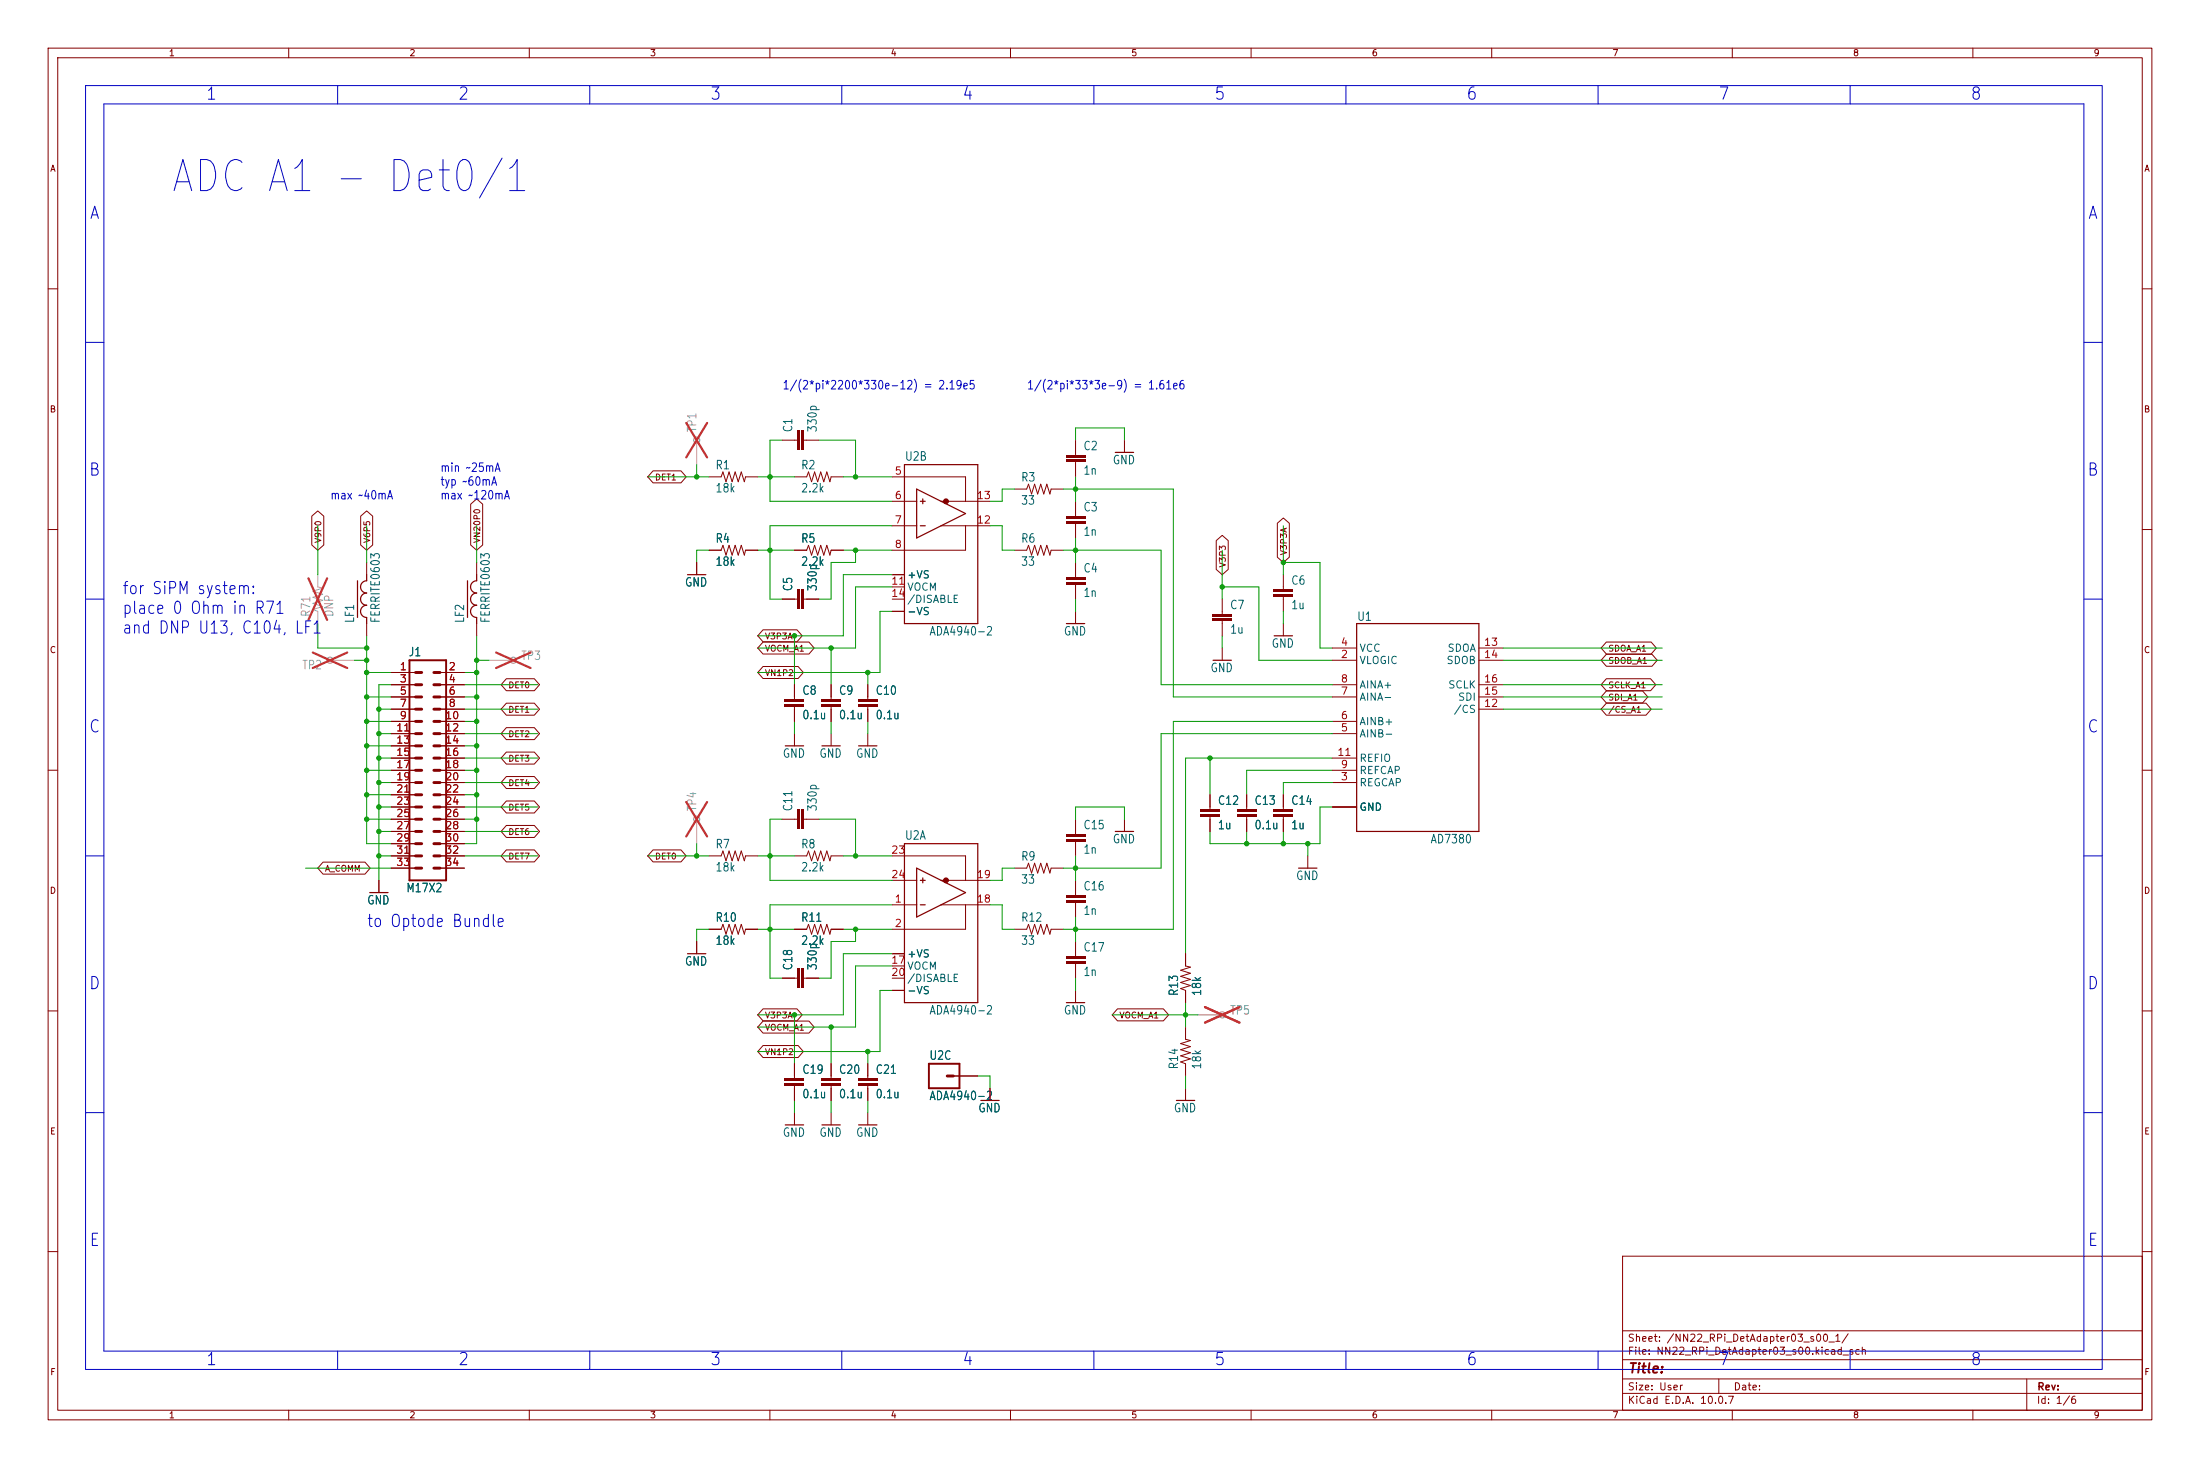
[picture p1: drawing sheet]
<svg xmlns="http://www.w3.org/2000/svg" width="457mm" height="305mm" viewBox="0 0 457 305" stroke-linecap="round" stroke-linejoin="round" font-family="sans-serif">
<g fill="none" stroke="#840000" stroke-width=".21">
<path d="M10 10h437.2v285h-437.2zM12 12h433.2v281h-433.2zM60 10v2M110 10v2M160 10v2M210 10v2M260 10v2M310 10v2M360 10v2M410 10v2M10 60h2M445.2 60h2"/>
<path d="M10 110h2M445.2 110h2M10 160h2M147.3 177.8h2.6l.3-1 .7 2 .6-2 .6 2 .7-2 .6 2 .7-2 .6 2 .2-1h2.6M445.2 160h2M10 210h2M445.2 210h2M10 260h2M337.2 261h108v32h-108zM337.2 276.5h108M445.2 260h2M60 293v2"/>
<path d="M110 293v2M160 293v2M210 293v2M260 293v2M310 293v2M337.2 289.5h108M337.2 286.5h108M337.2 282.5h108M357.2 286.5v3M360 293v2M410 293v2M421.2 286.5v6.5"/>
</g>
<g fill="#840000">
<path d="M264.7 122.4h4v.5h-4z"/>
<path d="M264.7 123.4h4v.6h-4z"/>
</g>
<g fill="none" stroke="#840000" stroke-width=".21">
<path d="M266.7 119.4v3M266.7 124v3M276.9 137.2h5M276.9 134.6h5M307.3 137.2h5.1M307.3 134.6h5.1M276.9 152.4h5M276.9 149.9h5M276.9 144.8h5M276.9 142.2h5M276.9 157.5h5M307.3 144.8h5.1"/>
<path d="M307.3 142.2h5.1M307.3 147.3h5.1M185.4 177.8h15.3v5.1M276.9 167.6h5M276.9 162.6h5M276.9 160h5M185.4 182.9h5.1M185.4 188h5.1M185.4 198.1h2.6M195.6 182.9h10.1M195.6 188h10.1M200.7 188v5h-15.3"/>
<path d="M185.4 200.7h2.6M185.4 203.2h2.6M185.4 205.7h2.6"/>
</g>
<path d="M281.9 129.5h25.4v43.2h-25.4zM188 175.3h15.2v33h-15.2zM190.5 180.3l10.2 5.1-10.2 5.1zM191.3 182.9h1M191.3 188h1M191.8 182.4v1" fill="none" stroke="#840000" stroke-width=".25"/>
<circle cx="196.6" cy="182.9" r=".51" fill="#840000" stroke="#840000" stroke-width=".21"/>
<g fill="#840000">
<path d="M221.5 185.9h4.1v.5h-4.1z"/>
<path d="M221.5 186.9h4.1v.6h-4.1z"/>
</g>
<path d="M223.5 182.9v3M223.5 187.5v3M246.4 198.1v2.6l1 .2-2 .6 2 .7-2 .6 2 .7-2 .6 2 .6-2 .7 1 .3v2.6" fill="none" stroke="#840000" stroke-width=".21"/>
<g fill="#840000">
<path d="M221.5 198.6h4.1v.5h-4.1z"/>
<path d="M221.5 199.6h4.1v.6h-4.1z"/>
</g>
<path d="M165.1 177.8h2.5l.4-1 .7 2 .6-2 .6 2 .7-2 .6 2 .6-2 .7 2 .2-1h2.6M144.8 195.6v2.5M147.3 193h2.6l.3-1 .7 2.1 .6-2.1 .6 2.1 .7-2.1 .6 2.1 .7-2.1 .6 2.1 .2-1.1h2.6M165.1 193h2.5l.4-1 .7 2.1 .6-2.1 .6 2.1 .7-2.1 .6 2.1 .6-2.1 .7 2.1 .2-1.1h2.6M223.5 195.6v3M223.5 200.2v3M246.4 213.4v2.5l1 .3-2 .6 2 .6-2 .7 2 .6-2 .6 2 .7-2 .6 1 .4v2.5" fill="none" stroke="#840000" stroke-width=".21"/>
<path d="M142.9 198.1h3.8" fill="none" stroke="#840000" stroke-width=".25"/>
<g fill="#840000">
<path d="M178.3 145.3h4.1v.5h-4.1z"/>
<path d="M178.3 146.3h4.1v.5h-4.1z"/>
</g>
<path d="M180.3 142.2v3.1M180.3 146.8v3.1M180.3 152.4v2.5" fill="none" stroke="#840000" stroke-width=".21"/>
<path d="M178.4 154.9h3.8" fill="none" stroke="#840000" stroke-width=".25"/>
<g fill="#840000">
<path d="M170.7 145.3h4.1v.5h-4.1z"/>
<path d="M170.7 146.3h4.1v.5h-4.1z"/>
</g>
<path d="M172.7 142.2v3.1M172.7 146.8v3.1" fill="none" stroke="#840000" stroke-width=".21"/>
<g fill="#840000">
<path d="M165.6 168.1h.5v4.1h-.5z"/>
<path d="M166.6 168.1h.5v4.1h-.5z"/>
</g>
<path d="M210.8 101.6h2.6l.3-1 .7 2 .6-2 .6 2 .7-2 .6 2 .7-2 .6 2 .2-1h2.6M165.1 152.4v2.5M172.7 152.4v2.5M162.6 170.2h3M167.1 170.2h3.1" fill="none" stroke="#840000" stroke-width=".21"/>
<path d="M163.2 154.9h3.8M170.8 154.9h3.8" fill="none" stroke="#840000" stroke-width=".25"/>
<circle cx="144.8" cy="170.2" r=".63" fill="none" stroke="#a1a1a1" stroke-width=".25"/>
<path d="M144.8 170.2v5.1" fill="none" stroke="#a1a1a1" stroke-width=".21"/>
<path d="M142.6 166.6l4.4 7.2M147 166.6l-4.4 7.2" fill="none" stroke="#e12e31" stroke-width=".46"/>
<g fill="#840000">
<path d="M221.5 94.5h4.1v.5h-4.1z"/>
<path d="M221.5 95.5h4.1v.5h-4.1z"/>
</g>
<path d="M223.5 91.4v3.1M223.5 96v3.1" fill="none" stroke="#840000" stroke-width=".21"/>
<g fill="#840000">
<path d="M178.3 224h4.1v.5h-4.1z"/>
<path d="M178.3 225h4.1v.6h-4.1z"/>
</g>
<g fill="none" stroke="#840000" stroke-width=".21">
<path d="M76.2 116.8v2.6M76.2 129.5v2.6M81.3 139.7h5.1M91.4 139.7h5.1M81.3 142.2h5.1M81.3 144.8h5.1M81.3 147.3h5.1M81.3 149.9h5.1M81.3 152.4h5.1M81.3 154.9h5.1M81.3 157.5h5.1M91.4 142.2h5.1"/>
<path d="M91.4 144.8h5.1M91.4 147.3h5.1M91.4 149.9h5.1M91.4 152.4h5.1M91.4 154.9h5.1M91.4 157.5h5.1M81.3 160h5.1M81.3 162.6h5.1M81.3 165.1h5.1M81.3 167.6h5.1M81.3 170.2h5.1M81.3 172.7h5.1"/>
<path d="M81.3 175.3h5.1M81.3 177.8h5.1M91.4 160h5.1M91.4 162.6h5.1M91.4 165.1h5.1M91.4 167.6h5.1M91.4 170.2h5.1M91.4 172.7h5.1M91.4 175.3h5.1M91.4 177.8h5.1M78.7 182.9v2.5M81.3 180.3h5.1"/>
<path d="M91.4 180.3h5.1M180.3 221v3M180.3 225.6v3"/>
</g>
<g fill="none" stroke="#a1a1a1" stroke-width=".25">
<circle cx="144.8" cy="91.4" r=".63"/>
<circle cx="68.6" cy="137.2" r=".63"/>
<circle cx="106.7" cy="137.2" r=".63"/>
<circle cx="254" cy="210.8" r=".63"/>
</g>
<path d="M144.8 91.4v5.1M66 119.4v2.5l1.1 .3-2.1 .6 2.1 .6-2.1 .7 2.1 .6-2.1 .6 2.1 .7-2.1 .6 1 .4v2.5M68.6 137.2h5.1M101.6 137.2h5.1M248.9 210.8h5.1" fill="none" stroke="#a1a1a1" stroke-width=".21"/>
<path d="M142.6 87.9l4.4 7.1M147 87.9l-4.4 7.1M64.1 120.1l3.9 8.7M65 135.6l7.2 3.2M68 120.1l-3.9 8.7M72.2 135.6l-7.2 3.2M103.1 135.6l7.2 3.2M110.3 135.6l-7.2 3.2M250.4 209.2l7.2 3.2M257.6 209.2l-7.2 3.2" fill="none" stroke="#e12e31" stroke-width=".46"/>
<path d="M85.1 137.2h7.6v45.7h-7.6z" fill="none" stroke="#840000" stroke-width=".41"/>
<g fill="none" stroke="#840000" stroke-width=".61">
<path d="M86.4 139.7h1.2M90.2 139.7h1.2M86.4 142.2h1.2M86.4 144.8h1.2M86.4 147.3h1.2M86.4 149.9h1.2M86.4 152.4h1.2M86.4 154.9h1.2M86.4 157.5h1.2M90.2 142.2h1.2M90.2 144.8h1.2M90.2 147.3h1.2"/>
<path d="M90.2 149.9h1.2M90.2 152.4h1.2M90.2 154.9h1.2M90.2 157.5h1.2M86.4 160h1.2M86.4 162.6h1.2M86.4 165.1h1.2M86.4 167.6h1.2M86.4 170.2h1.2M86.4 172.7h1.2M86.4 175.3h1.2M86.4 177.8h1.2"/>
<path d="M90.2 160h1.2M90.2 162.6h1.2M90.2 165.1h1.2M90.2 167.6h1.2M90.2 170.2h1.2M90.2 172.7h1.2M90.2 175.3h1.2M90.2 177.8h1.2M86.4 180.3h1.2M90.2 180.3h1.2"/>
</g>
<path d="M76.2 119.4v1.3a1.27 1.27 0 0 0-1.3 1.2 1.27 1.27 0 0 0 1.3 1.3 1.27 1.27 0 0 0-1.3 1.3 1.27 1.27 0 0 0 1.3 1.2 1.27 1.27 0 0 0-1.3 1.3 1.27 1.27 0 0 0 1.3 1.3v1.2M74.3 120.7v7.6M76.8 185.4h3.8" fill="none" stroke="#840000" stroke-width=".25"/>
<g fill="#840000">
<path d="M170.7 224h4.1v.5h-4.1z"/>
<path d="M170.7 225h4.1v.6h-4.1z"/>
</g>
<path d="M172.7 221v3M172.7 225.6v3" fill="none" stroke="#840000" stroke-width=".21"/>
<g fill="#840000">
<path d="M163.1 145.3h4v.5h-4z"/>
<path d="M163.1 146.3h4v.5h-4z"/>
</g>
<path d="M165.1 142.2v3.1M165.1 146.8v3.1M210.8 193h2.6l.3-1 .7 2.1 .6-2.1 .6 2.1 .7-2.1 .6 2.1 .7-2.1 .6 2.1 .2-1.1h2.6M198.1 223.5h5.1M205.7 226.1v2.5" fill="none" stroke="#840000" stroke-width=".21"/>
<path d="M193 221h6.4v5.1h-6.4z" fill="none" stroke="#840000" stroke-width=".41"/>
<path d="M196.8 223.5h1.3" fill="none" stroke="#840000" stroke-width=".61"/>
<path d="M203.8 228.6h3.8" fill="none" stroke="#840000" stroke-width=".25"/>
<g fill="#840000">
<path d="M165.6 89.4h.5v4.1h-.5z"/>
<path d="M166.6 89.4h.5v4.1h-.5z"/>
</g>
<path d="M162.6 91.4h3M167.1 91.4h3.1M223.5 205.7v2.6" fill="none" stroke="#840000" stroke-width=".21"/>
<path d="M221.6 208.3h3.8" fill="none" stroke="#840000" stroke-width=".25"/>
<g fill="#840000">
<path d="M163.1 224h4v.5h-4z"/>
<path d="M163.1 225h4v.6h-4z"/>
</g>
<path d="M165.1 221v3M165.1 225.6v3" fill="none" stroke="#840000" stroke-width=".21"/>
<g fill="#840000">
<path d="M165.6 201.2h.5v4h-.5z"/>
<path d="M166.6 201.2h.5v4h-.5z"/>
</g>
<path d="M99.1 116.8v2.6M144.8 116.8v2.6M99.1 129.5v2.6M223.5 127v2.5M162.6 203.2h3M167.1 203.2h3.1M246.4 226.1v2.5" fill="none" stroke="#840000" stroke-width=".21"/>
<path d="M99.1 119.4v1.3a1.27 1.27 0 0 0-1.3 1.2 1.27 1.27 0 0 0 1.3 1.3 1.27 1.27 0 0 0-1.3 1.3 1.27 1.27 0 0 0 1.3 1.2 1.27 1.27 0 0 0-1.3 1.3 1.27 1.27 0 0 0 1.3 1.3v1.2M142.9 119.4h3.8M97.2 120.7v7.6M221.6 129.5h3.8M244.5 228.6h3.8" fill="none" stroke="#840000" stroke-width=".25"/>
<g fill="#840000">
<path d="M221.5 119.9h4.1v.5h-4.1z"/>
<path d="M221.5 120.9h4.1v.5h-4.1z"/>
</g>
<path d="M165.1 99.1h2.5l.4-1.1 .7 2.1 .6-2.1 .6 2.1 .7-2.1 .6 2.1 .6-2.1 .7 2.1 .2-1h2.6M223.5 116.8v3.1M223.5 121.4v3.1" fill="none" stroke="#840000" stroke-width=".21"/>
<g fill="#840000">
<path d="M165.6 122.4h.5v4.1h-.5z"/>
<path d="M166.6 122.4h.5v4.1h-.5z"/>
</g>
<path d="M162.6 124.5h3M167.1 124.5h3.1" fill="none" stroke="#840000" stroke-width=".21"/>
<g fill="#840000">
<path d="M221.5 107.2h4.1v.5h-4.1z"/>
<path d="M221.5 108.2h4.1v.5h-4.1z"/>
</g>
<path d="M147.3 114.3h2.6l.3-1 .7 2 .6-2 .6 2 .7-2 .6 2 .7-2 .6 2 .2-1h2.6M223.5 104.1v3.1M223.5 108.7v3.1M210.8 180.3h2.6l.3-1 .7 2.1 .6-2.1 .6 2.1 .7-2.1 .6 2.1 .7-2.1 .6 2.1 .2-1.1h2.6" fill="none" stroke="#840000" stroke-width=".21"/>
<g fill="#840000">
<path d="M257 168.1h4.1v.6h-4.1z"/>
<path d="M257 169.2h4.1v.5h-4.1z"/>
</g>
<path d="M259.1 165.1v3M259.1 169.7v3" fill="none" stroke="#840000" stroke-width=".21"/>
<g fill="#840000">
<path d="M264.7 168.1h4v.6h-4z"/>
<path d="M264.7 169.2h4v.5h-4z"/>
</g>
<path d="M210.8 114.3h2.6l.3-1 .7 2 .6-2 .6 2 .7-2 .6 2 .7-2 .6 2 .2-1h2.6M266.7 129.5v2.6M266.7 165.1v3M266.7 169.7v3M271.8 177.8v2.5" fill="none" stroke="#840000" stroke-width=".21"/>
<path d="M264.8 132.1h3.8M269.9 180.3h3.8" fill="none" stroke="#840000" stroke-width=".25"/>
<g fill="#840000">
<path d="M221.5 173.2h4.1v.5h-4.1z"/>
<path d="M221.5 174.2h4.1v.6h-4.1z"/>
</g>
<path d="M233.7 91.4v2.6M254 134.6v2.6M223.5 170.2v3M223.5 174.8v3M233.7 170.2v2.5M180.3 231.1v2.6" fill="none" stroke="#840000" stroke-width=".21"/>
<path d="M231.8 94h3.8M252.1 137.2h3.8M231.8 172.7h3.8M178.4 233.7h3.8" fill="none" stroke="#840000" stroke-width=".25"/>
<g fill="#840000">
<path d="M252 127.5h4v.5h-4z"/>
<path d="M252 128.5h4v.5h-4z"/>
</g>
<path d="M254 124.5v3M254 129v3.1" fill="none" stroke="#840000" stroke-width=".21"/>
<g fill="#840000">
<path d="M249.4 168.1h4.1v.6h-4.1z"/>
<path d="M249.4 169.2h4.1v.5h-4.1z"/>
</g>
<g fill="none" stroke="#840000" stroke-width=".21">
<path d="M135.7 97.8h5.8l1.1 1.3-1.1 1.2h-5.8l-1.1-1.2zM147.3 99.1h2.6l.3-1.1 .7 2.1 .6-2.1 .6 2.1 .7-2.1 .6 2.1 .7-2.1 .6 2.1 .2-1h2.6M185.4 99.1h15.3v5M64.8 107.2l1.2-1.1 1.3 1.1v6l-1.3 1.1-1.2-1.1zM75 107.2l1.2-1.1 1.2 1.1v6l-1.2 1.1-1.2-1.1zM97.8 104.7l1.3-1.1 1.2 1.1v8.5l-1.2 1.1-1.3-1.1zM144.8 116.8v2.6M147.3 114.3h2.6M154.9 114.3h2.6M165.1 114.3h2.5l.4-1 .7 2 .6-2 .6 2 .7-2 .6 2 .6-2 .7 2 .2-1h2.6M185.4 104.1h5.1M185.4 109.2h5.1"/>
<path d="M185.4 119.4h2.6M195.6 104.1h10.1M195.6 109.2h10.1M200.7 109.2v5.1h-15.3M252.8 112.3l1.2-1.1 1.2 1.1v6l-1.2 1.1-1.2-1.1zM265.5 108.7l1.2-1.1 1.2 1.1v7.1l-1.2 1-1.2-1zM81.3 139.7h5.1M91.4 139.7h5.1M158.6 133.4h9.5l1.1 1.2-1.1 1.3h-9.5l-1.1-1.3zM158.6 130.8h7l1.1 1.3-1.1 1.2h-7l-1.1-1.2zM158.6 138.5h7.3l1.1 1.2-1.1 1.2h-7.3l-1.1-1.2zM162.6 124.5h2.5"/>
<path d="M167.6 124.5h2.6M185.4 121.9h2.6M185.4 124.5h2.6M185.4 127h2.6M333.8 135.9h9.5l1.1 1.3-1.1 1.2h-9.5l-1.1-1.2zM333.8 133.4h9.3l1.1 1.2-1.1 1.3h-9.3l-1.1-1.3zM81.3 142.2h5.1M81.3 144.8h5.1M81.3 147.3h5.1M81.3 149.9h5.1M81.3 152.4h5.1M81.3 154.9h5.1"/>
<path d="M81.3 157.5h5.1M91.4 142.2h5.1M91.4 144.8h5.1M91.4 147.3h5.1M91.4 149.9h5.1M91.4 152.4h5.1M91.4 154.9h5.1M91.4 157.5h5.1M105.2 156.2h5.8l1.1 1.3-1.1 1.2h-5.8l-1.1-1.2zM105.2 151.2h5.8l1.1 1.2-1.1 1.2h-5.8l-1.1-1.2zM105.2 141h5.8l1.1 1.2-1.1 1.3h-5.8l-1.1-1.3zM105.2 146.1h5.8l1.1 1.2-1.1 1.3h-5.8l-1.1-1.3z"/>
<path d="M165.1 142.2v2.6M165.1 147.3v2.6M172.7 142.2v2.6M172.7 147.3v2.6M180.3 142.2v2.6M180.3 147.3v2.6M333.8 143.5h7.6l1 1.3-1 1.2h-7.6l-1.1-1.2zM333.8 146.1h8.3l1.1 1.2-1.1 1.3h-8.3l-1.1-1.3zM333.8 141h9.2l1.1 1.2-1.1 1.3h-9.2l-1.1-1.3zM67.1 179.1h8.7l1.1 1.2-1.1 1.3h-8.7l-1.1-1.3zM81.3 160h5.1M81.3 162.6h5.1"/>
<path d="M81.3 165.1h5.1M81.3 167.6h5.1M81.3 170.2h5.1M81.3 172.7h5.1M81.3 175.3h5.1M81.3 177.8h5.1M91.4 160h5.1M91.4 162.6h5.1M91.4 165.1h5.1M91.4 167.6h5.1M91.4 170.2h5.1M91.4 172.7h5.1"/>
<path d="M91.4 175.3h5.1M91.4 177.8h5.1M105.2 161.3h5.8l1.1 1.3-1.1 1.2h-5.8l-1.1-1.2zM105.2 176.6h5.8l1.1 1.2-1.1 1.2h-5.8l-1.1-1.2zM105.2 166.4h5.8l1.1 1.2-1.1 1.3h-5.8l-1.1-1.3zM105.2 171.5h5.8l1.1 1.2-1.1 1.3h-5.8l-1.1-1.3zM135.7 176.6h5.8l1.1 1.2-1.1 1.2h-5.8l-1.1-1.2zM251.5 165.1v3M251.5 169.7v3M259.1 165.1v2.5M259.1 170.2v2.5M266.7 165.1v2.5"/>
<path d="M266.7 170.2v2.5M78.7 182.9v2.5M81.3 180.3h5.1M91.4 180.3h5.1M144.8 195.6v2.5M147.3 193h2.6M154.9 193h2.6M165.1 193h2.5M172.7 193h2.6M246.4 198.1v2.6M158.6 209.6h7l1.1 1.2-1.1 1.3h-7l-1.1-1.3zM158.6 217.2h7.3l1.1 1.2-1.1 1.3h-7.3l-1.1-1.3z"/>
<path d="M158.6 212.1h9.5l1.1 1.3-1.1 1.2h-9.5l-1.1-1.2zM162.6 203.2h2.5M167.6 203.2h2.6M232.2 209.6h9.6l1.1 1.2-1.1 1.3h-9.6l-1.1-1.3zM246.4 205.7v2.6M165.1 221v2.5M165.1 226.1v2.5M165.1 231.1v2.6M172.7 221v2.5M172.7 226.1v2.5M172.7 231.1v2.6M180.3 221v2.5"/>
<path d="M180.3 226.1v2.5M198.1 223.5h5.1M205.7 226.1v2.5"/>
</g>
<path d="M188 96.5h15.2v33h-15.2zM190.5 101.6l10.2 5.1-10.2 5.1zM191.3 104.1h1M191.3 109.2h1M191.8 103.6v1M163.2 233.7h3.8M170.8 233.7h3.8" fill="none" stroke="#840000" stroke-width=".25"/>
<circle cx="196.6" cy="104.1" r=".51" fill="#840000" stroke="#840000" stroke-width=".21"/>
<g fill="none" stroke="#0000c2" stroke-width=".21">
<path d="M17.8 17.8h419.1v266.7h-419.1zM70.2 17.8v3.8M122.6 17.8v3.8M174.9 17.8v3.8M227.3 17.8v3.8M279.7 17.8v3.8M332.1 17.8v3.8M384.5 17.8v3.8M21.6 21.6h411.5v259.1h-411.5zM17.8 71.1h3.8M433.1 71.1h3.8M17.8 124.5h3.8"/>
<path d="M433.1 124.5h3.8M17.8 177.8h3.8M433.1 177.8h3.8M17.8 231.1h3.8M433.1 231.1h3.8M70.2 280.7v3.8M122.6 280.7v3.8M174.9 280.7v3.8M227.3 280.7v3.8M279.7 280.7v3.8M332.1 280.7v3.8M384.5 280.7v3.8"/>
</g>
<g fill="none" stroke="#009600" stroke-width=".21">
<path d="M134.6 99.1h12.7M144.8 96.5v2.6M157.5 99.1h7.6M162.6 91.4h-2.6v12.7h25.4M170.2 91.4h7.6v7.7M175.3 99.1h10.1M223.5 91.4v-2.5h10.2v2.5M223.5 99.1v5M66 109.2v10.2M76.2 109.2v7.6M99.1 109.2v7.6M147.3 114.3h-2.5v2.5"/>
<path d="M157.5 114.3h7.6M175.3 114.3h10.1M177.8 114.3v2.5h-5.1v7.7h-2.5M185.4 119.4h-10.1v12.7h-17.8M185.4 109.2h-25.4v15.3h2.6M205.7 109.2h2.6v5.1h2.5M210.8 101.6h-2.5v2.5h-2.6M221 114.3h20.3v27.9h35.6M221 101.6h22.8v43.2h33.1M223.5 111.8v5M254 114.3v10.2M266.7 116.8h7.6v17.8h2.6"/>
<path d="M266.7 109.2v10.2M66 129.5v5.1h10.2M73.7 137.2h2.5M76.2 132.1v43.2h5.1M76.2 139.7h5.1M96.5 139.7h2.6M99.1 132.1v43.2h-2.6M99.1 137.2h2.5M165.1 132.1v10.1M172.7 134.6v7.6M180.3 139.7v2.5M185.4 121.9h-7.6v12.7h-20.3"/>
<path d="M185.4 127h-2.5v12.7h-25.4M223.5 124.5v2.5M254 132.1v2.5M254 121.9h7.6v15.3h15.3M266.7 127v2.5M312.4 137.2h33M312.4 134.6h33M76.2 149.9h5.1M76.2 144.8h5.1M76.2 154.9h5.1M78.7 157.5h2.6M78.7 147.3h2.6"/>
<path d="M78.7 152.4h2.6M81.3 142.2h-2.6v40.7M96.5 157.5h15.3M96.5 149.9h2.6M96.5 147.3h15.3M96.5 152.4h15.3M96.5 144.8h2.6M96.5 142.2h15.3M96.5 154.9h2.6M165.1 149.9v2.5M172.7 149.9v2.5M180.3 149.9v2.5"/>
<path d="M251.5 157.5v7.6M276.9 149.9h-33.1v43.1h-22.8M276.9 157.5h-30.5v40.6M276.9 152.4h-35.6v27.9h-20.3M312.4 147.3h33M312.4 144.8h33M312.4 142.2h33M76.2 170.2h5.1M76.2 165.1h5.1M76.2 160h5.1M78.7 177.8h2.6M78.7 172.7h2.6"/>
<path d="M78.7 162.6h2.6M78.7 167.6h2.6M96.5 170.2h2.6M96.5 177.8h15.3M96.5 165.1h2.6M96.5 172.7h15.3M96.5 162.6h15.3M96.5 167.6h15.3M96.5 160h2.6M134.6 177.8h12.7M144.8 175.3v2.5M157.5 177.8h7.6"/>
<path d="M162.6 170.2h-2.6v12.7h25.4M170.2 170.2h7.6v7.6M175.3 177.8h10.1M223.5 170.2v-2.6h10.2v2.6M223.5 177.8v5.1M259.1 172.7v2.6M266.7 172.7v2.6M271.8 175.3v2.5M276.9 167.6h-2.6v7.7h-22.8v-2.6M276.9 162.6h-10.2v2.5M276.9 160h-17.8v5.1M63.5 180.3h17.8"/>
<path d="M147.3 193h-2.5v2.6M157.5 193h7.6M175.3 193h10.1M177.8 193v2.6h-5.1v7.6h-2.5M185.4 188h-25.4v15.2h2.6M185.4 198.1h-10.1v12.7h-17.8M205.7 188h2.6v5h2.5M210.8 180.3h-2.5v2.6h-2.6M223.5 190.5v5.1M165.1 210.8v10.2M172.7 213.4v7.6M180.3 218.4v2.6"/>
<path d="M185.4 200.7h-7.6v12.7h-20.3M185.4 205.7h-2.5v12.7h-25.4M223.5 203.2v2.5M231.1 210.8h17.8M246.4 208.3v5.1M165.1 228.6v2.5M172.7 228.6v2.5M180.3 228.6v2.5M203.2 223.5h2.5v2.6M246.4 223.5v2.6"/>
</g>
<path d="M248.9 210.8h5.1" fill="none" stroke="#a1a1a1" stroke-width=".21"/>
<path d="M250.4 209.2l7.2 3.2M257.6 209.2l-7.2 3.2" fill="none" stroke="#e12e31" stroke-width=".46"/>
<g fill="#009600" stroke="#009600" stroke-width=".21">
<circle cx="223.5" cy="180.3" r=".46"/>
<circle cx="246.4" cy="210.8" r=".46"/>
<circle cx="223.5" cy="101.6" r=".46"/>
<circle cx="266.7" cy="116.8" r=".46"/>
<circle cx="254" cy="121.9" r=".46"/>
<circle cx="259.1" cy="175.3" r=".46"/>
<circle cx="251.5" cy="157.5" r=".46"/>
<circle cx="271.8" cy="175.3" r=".46"/>
<circle cx="266.7" cy="175.3" r=".46"/>
<circle cx="180.3" cy="218.4" r=".46"/>
<circle cx="99.1" cy="165.1" r=".46"/>
<circle cx="99.1" cy="170.2" r=".46"/>
<circle cx="99.1" cy="139.7" r=".46"/>
<circle cx="99.1" cy="137.2" r=".46"/>
<circle cx="76.2" cy="134.6" r=".46"/>
<circle cx="78.7" cy="152.4" r=".46"/>
<circle cx="76.2" cy="154.9" r=".46"/>
<circle cx="76.2" cy="144.8" r=".46"/>
<circle cx="78.7" cy="147.3" r=".46"/>
<circle cx="76.2" cy="149.9" r=".46"/>
<circle cx="76.2" cy="139.7" r=".46"/>
<circle cx="76.2" cy="137.2" r=".46"/>
<circle cx="78.7" cy="177.8" r=".46"/>
<circle cx="76.2" cy="160" r=".46"/>
<circle cx="78.7" cy="162.6" r=".46"/>
<circle cx="177.8" cy="114.3" r=".46"/>
<circle cx="160" cy="99.1" r=".46"/>
<circle cx="160" cy="114.3" r=".46"/>
<circle cx="177.8" cy="99.1" r=".46"/>
<circle cx="172.7" cy="134.6" r=".46"/>
<circle cx="99.1" cy="144.8" r=".46"/>
<circle cx="99.1" cy="160" r=".46"/>
<circle cx="99.1" cy="154.9" r=".46"/>
<circle cx="78.7" cy="157.5" r=".46"/>
<circle cx="78.7" cy="167.6" r=".46"/>
<circle cx="78.7" cy="172.7" r=".46"/>
<circle cx="76.2" cy="165.1" r=".46"/>
<circle cx="76.2" cy="170.2" r=".46"/>
<circle cx="160" cy="177.8" r=".46"/>
<circle cx="160" cy="193" r=".46"/>
<circle cx="165.1" cy="210.8" r=".46"/>
<circle cx="144.8" cy="177.8" r=".46"/>
<circle cx="177.8" cy="193" r=".46"/>
<circle cx="172.7" cy="213.4" r=".46"/>
<circle cx="165.1" cy="132.1" r=".46"/>
<circle cx="144.8" cy="99.1" r=".46"/>
<circle cx="99.1" cy="149.9" r=".46"/>
<circle cx="177.8" cy="177.8" r=".46"/>
<circle cx="223.5" cy="193" r=".46"/>
<circle cx="223.5" cy="114.3" r=".46"/>
<circle cx="180.3" cy="139.7" r=".46"/>
</g>
<text font-size="6.5" fill="#0000c2" x="35.1" y="41.5">ADC A1 - Det0/1</text>
<g font-size="2.5" fill="#0000c2">
<text x="42.7" y="21.4">1</text>
<text x="95" y="21.4">2</text>
<text x="147.4" y="21.4">3</text>
<text x="199.8" y="21.4">4</text>
<text x="252.2" y="21.4">5</text>
<text x="304.6" y="21.4">6</text>
<text x="357" y="21.4">7</text>
<text x="409.4" y="21.4">8</text>
<text x="18.5" y="46.1">A</text>
<text x="433.8" y="46.1">A</text>
<text x="18.3" y="99.5">B</text>
<text x="433.6" y="99.5">B</text>
<text x="25.3" y="124.1">for SiPM system:</text>
<text x="25.3" y="128.2">place 0 Ohm in R71</text>
<text x="25.3" y="132.3">and DNP U13, C104, LF1</text>
<text x="18.3" y="152.8">C</text>
<text x="433.6" y="152.8">C</text>
<text x="76.1" y="193.2">to Optode Bundle</text>
<text x="18.3" y="206.2">D</text>
<text x="433.6" y="206.2">D</text>
<text x="18.4" y="259.5">E</text>
<text x="433.7" y="259.5">E</text>
<text x="42.7" y="284.3">1</text>
<text x="95" y="284.3">2</text>
<text x="147.4" y="284.3">3</text>
<text x="199.8" y="284.3">4</text>
<text x="252.2" y="284.3">5</text>
<text x="304.6" y="284.3">6</text>
<text x="357" y="284.3">7</text>
<text x="409.4" y="284.3">8</text>
</g>
<text font-size="2" fill="#840000" x="338.2" y="285.8">Title:</text>
<g font-size="1.8" fill="#0000c2">
<text x="162.5" y="81.3">1/(2*pi*2200*330e-12) = 2.19e5</text>
<text x="213.3" y="81.3">1/(2*pi*33*3e-9) = 1.61e6</text>
<text x="91.4" y="98.5">min ~25mA</text>
<text x="91.4" y="101.3">typ ~60mA</text>
<text x="68.5" y="104.2">max ~40mA</text>
<text x="91.4" y="104.2">max ~120mA</text>
</g>
<g font-size="1.8" fill="#989898">
<text x="145.2" y="89.9" transform="rotate(-90 145.2 89.9)">TP1</text>
<text x="64.9" y="128.3" transform="rotate(-90 64.9 128.3)">R71</text>
<text x="69.7" y="128.3" transform="rotate(-90 69.7 128.3)">DNP</text>
<text x="108.2" y="137.5">TP3</text>
<text x="62.7" y="139.5">TP2</text>
<text x="145.2" y="168.7" transform="rotate(-90 145.2 168.7)">TP4</text>
<text x="255.5" y="211.2">TP5</text>
</g>
<g font-size="1.8" fill="#006464">
<text x="165.1" y="89.9" transform="rotate(-90 165.1 89.9)">C1</text>
<text x="170.2" y="89.9" transform="rotate(-90 170.2 89.9)">330p</text>
<text x="225" y="94">C2</text>
<text x="148.6" y="97.9">R1</text>
<text x="166.4" y="97.9">R2</text>
<text x="187.9" y="96.1">U2B</text>
<text x="212.1" y="100.5">R3</text>
<text x="225" y="99.1">1n</text>
<text x="231.1" y="96.9">GND</text>
<text x="148.6" y="102.7">18k</text>
<text x="166.4" y="102.7">2.2k</text>
<text x="212.1" y="105.3">33</text>
<text x="225" y="106.7">C3</text>
<text x="148.6" y="113.2">R4</text>
<text x="166.4" y="113.2">R5</text>
<text x="212.1" y="113.2">R6</text>
<text x="225" y="111.8">1n</text>
<text x="148.6" y="118">18k</text>
<text x="166.4" y="118">2.2k</text>
<text x="212.1" y="118">33</text>
<text x="225" y="119.4">C4</text>
<text x="142.2" y="122.3">GND</text>
<text x="165.1" y="123" transform="rotate(-90 165.1 123)">C5</text>
<text x="170.2" y="123" transform="rotate(-90 170.2 123)">330p</text>
<text x="225" y="124.5">1n</text>
<text x="268.2" y="121.9">C6</text>
<text x="74" y="129.6" transform="rotate(-90 74 129.6)">LF1</text>
<text x="79.4" y="129.6" transform="rotate(-90 79.4 129.6)">FERRITE0603</text>
<text x="96.9" y="129.6" transform="rotate(-90 96.9 129.6)">LF2</text>
<text x="102.2" y="129.6" transform="rotate(-90 102.2 129.6)">FERRITE0603</text>
<text x="255.5" y="127">C7</text>
<text x="268.2" y="127">1u</text>
<text x="281.9" y="129.4">U1</text>
<text x="84.8" y="136.8">J1</text>
<text x="193" y="132.5">ADA4940-2</text>
<text x="221" y="132.5">GND</text>
<text x="255.5" y="132.1">1u</text>
<text x="264.1" y="135">GND</text>
<text x="251.4" y="140.1">GND</text>
<text x="166.6" y="144.8">C8</text>
<text x="166.6" y="149.9">0.1u</text>
<text x="174.2" y="144.8">C9</text>
<text x="174.2" y="149.9">0.1u</text>
<text x="181.8" y="144.8">C10</text>
<text x="181.8" y="149.9">0.1u</text>
<text x="162.5" y="157.9">GND</text>
<text x="170.2" y="157.9">GND</text>
<text x="177.8" y="157.9">GND</text>
<text x="253" y="167.6">C12</text>
<text x="260.6" y="167.6">C13</text>
<text x="268.2" y="167.6">C14</text>
<text x="165.1" y="168.7" transform="rotate(-90 165.1 168.7)">C11</text>
<text x="170.2" y="168.7" transform="rotate(-90 170.2 168.7)">330p</text>
<text x="225" y="172.7">C15</text>
<text x="253" y="172.7">1u</text>
<text x="260.6" y="172.7">0.1u</text>
<text x="268.2" y="172.7">1u</text>
<text x="148.6" y="176.7">R7</text>
<text x="166.4" y="176.7">R8</text>
<text x="187.9" y="174.9">U2A</text>
<text x="212.1" y="179.2">R9</text>
<text x="225" y="177.8">1n</text>
<text x="231.1" y="175.6">GND</text>
<text x="297.2" y="175.6">AD7380</text>
<text x="84.3" y="185.8">M17X2</text>
<text x="148.6" y="181.5">18k</text>
<text x="166.4" y="181.5">2.2k</text>
<text x="212.1" y="184">33</text>
<text x="225" y="185.4">C16</text>
<text x="269.2" y="183.3">GND</text>
<text x="76.2" y="188.3">GND</text>
<text x="148.6" y="191.9">R10</text>
<text x="166.4" y="191.9">R11</text>
<text x="212.1" y="191.9">R12</text>
<text x="225" y="190.5">1n</text>
<text x="148.6" y="196.7">18k</text>
<text x="166.4" y="196.7">2.2k</text>
<text x="212.1" y="196.7">33</text>
<text x="142.2" y="201">GND</text>
<text x="165.1" y="201.7" transform="rotate(-90 165.1 201.7)">C18</text>
<text x="170.2" y="201.7" transform="rotate(-90 170.2 201.7)">330p</text>
<text x="225" y="198.1">C17</text>
<text x="225" y="203.2">1n</text>
<text x="245.3" y="207" transform="rotate(-90 245.3 207)">R13</text>
<text x="250.1" y="207" transform="rotate(-90 250.1 207)">18k</text>
<text x="193" y="211.2">ADA4940-2</text>
<text x="221" y="211.2">GND</text>
<text x="193" y="220.6">U2C</text>
<text x="166.6" y="223.5">C19</text>
<text x="174.2" y="223.5">C20</text>
<text x="181.8" y="223.5">C21</text>
<text x="245.3" y="222.3" transform="rotate(-90 245.3 222.3)">R14</text>
<text x="250.1" y="222.3" transform="rotate(-90 250.1 222.3)">18k</text>
<text x="166.6" y="228.6">0.1u</text>
<text x="174.2" y="228.6">0.1u</text>
<text x="181.8" y="228.6">0.1u</text>
<text x="193" y="229">ADA4940-2</text>
<text x="203.2" y="231.5">GND</text>
<text x="243.8" y="231.5">GND</text>
<text x="162.5" y="236.6">GND</text>
<text x="170.2" y="236.6">GND</text>
<text x="177.8" y="236.6">GND</text>
</g>
<g font-size="1.5" fill="#a90000">
<text x="185.8" y="99">5</text>
<text x="185.8" y="104.1">6</text>
<text x="202.9" y="104.1">13</text>
<text x="185.8" y="109.1">7</text>
<text x="202.9" y="109.1">12</text>
<text x="185.8" y="114.2">8</text>
<text x="185.1" y="121.8">11</text>
<text x="185.1" y="124.4">14</text>
<text x="278.5" y="137.1">2</text>
<text x="278.5" y="134.5">4</text>
<text x="308.3" y="134.5">13</text>
<text x="308.3" y="137.1">14</text>
<text x="82.9" y="139.6">1</text>
<text x="82.9" y="142.2">3</text>
<text x="93.1" y="139.6">2</text>
<text x="93.1" y="142.2">4</text>
<text x="278.5" y="142.2">8</text>
<text x="308.3" y="142.2">16</text>
<text x="82.9" y="144.7">5</text>
<text x="82.9" y="147.2">7</text>
<text x="82.9" y="149.8">9</text>
<text x="92.4" y="149.8">10</text>
<text x="93.1" y="144.7">6</text>
<text x="93.1" y="147.2">8</text>
<text x="278.5" y="149.8">6</text>
<text x="278.5" y="144.7">7</text>
<text x="308.3" y="147.2">12</text>
<text x="308.3" y="144.7">15</text>
<text x="82.2" y="152.3">11</text>
<text x="82.2" y="154.9">13</text>
<text x="92.4" y="152.3">12</text>
<text x="92.4" y="154.9">14</text>
<text x="278.5" y="152.3">5</text>
<text x="82.2" y="157.4">15</text>
<text x="82.2" y="159.9">17</text>
<text x="92.4" y="157.4">16</text>
<text x="92.4" y="159.9">18</text>
<text x="277.8" y="157.4">11</text>
<text x="278.5" y="159.9">9</text>
<text x="82.2" y="162.5">19</text>
<text x="82.2" y="165">21</text>
<text x="82.2" y="167.6">23</text>
<text x="92.4" y="162.5">20</text>
<text x="92.4" y="165">22</text>
<text x="92.4" y="167.6">24</text>
<text x="278.5" y="162.5">3</text>
<text x="82.2" y="170.1">25</text>
<text x="82.2" y="172.6">27</text>
<text x="92.4" y="170.1">26</text>
<text x="92.4" y="172.6">28</text>
<text x="82.2" y="175.2">29</text>
<text x="82.2" y="177.7">31</text>
<text x="92.4" y="175.2">30</text>
<text x="92.4" y="177.7">32</text>
<text x="185.1" y="177.7">23</text>
<text x="82.2" y="180.3">33</text>
<text x="92.4" y="180.3">34</text>
<text x="185.1" y="182.8">24</text>
<text x="202.9" y="182.8">19</text>
<text x="185.8" y="187.9">1</text>
<text x="202.9" y="187.9">18</text>
<text x="185.8" y="193">2</text>
<text x="185.1" y="200.6">17</text>
<text x="185.1" y="203.1">20</text>
</g>
<g font-size="1.5" fill="#006464">
<text x="188.4" y="120.5">+VS</text>
<text x="188.4" y="123.1">VOCM</text>
<text x="188.4" y="125.6">/DISABLE</text>
<text x="188.4" y="128.2">-VS</text>
<text x="282.4" y="135.8">VCC</text>
<text x="300.7" y="135.8">SDOA</text>
<text x="282.4" y="138.3">VLOGIC</text>
<text x="282.4" y="143.4">AINA+</text>
<text x="300.5" y="138.3">SDOB</text>
<text x="300.8" y="143.4">SCLK</text>
<text x="282.4" y="145.9">AINA-</text>
<text x="302" y="148.5">/CS</text>
<text x="302.9" y="145.9">SDI</text>
<text x="282.4" y="153.6">AINB-</text>
<text x="282.4" y="151">AINB+</text>
<text x="282.4" y="161.2">REFCAP</text>
<text x="282.4" y="158.6">REFIO</text>
<text x="282.4" y="163.7">REGCAP</text>
<text x="282.4" y="168.8">GND</text>
<text x="188.4" y="199.3">+VS</text>
<text x="188.4" y="201.8">VOCM</text>
<text x="188.4" y="204.4">/DISABLE</text>
<text x="188.4" y="206.9">-VS</text>
</g>
<g font-size="1.5" fill="#840000">
<text x="338.2" y="281.8">File: NN22_RPi_DetAdapter03_s00.kicad_sch</text>
<text x="338.2" y="279.1">Sheet: /NN22_RPi_DetAdapter03_s00_1/</text>
<text x="338.2" y="292">KiCad E.D.A. 10.0.7</text>
<text x="338.2" y="289.2">Size: User</text>
<text x="360.2" y="289.2">Date:</text>
<text x="423.2" y="292">Id: 1/6</text>
<text x="423.2" y="289.2">Rev:</text>
</g>
<g font-size="1.3" fill="#840000">
<text x="35" y="12">1</text>
<text x="85" y="12">2</text>
<text x="135" y="12">3</text>
<text x="185" y="12">4</text>
<text x="235" y="12">5</text>
<text x="285" y="12">6</text>
<text x="335" y="12">7</text>
<text x="385" y="12">8</text>
<text x="435" y="12">9</text>
<text x="10.3" y="36">A</text>
<text x="445.5" y="36">A</text>
<text x="10.2" y="86">B</text>
<text x="445.4" y="86">B</text>
<text x="10.2" y="136">C</text>
<text x="445.4" y="136">C</text>
<text x="10.2" y="186">D</text>
<text x="445.4" y="186">D</text>
<text x="10.3" y="236">E</text>
<text x="445.5" y="236">E</text>
<text x="10.3" y="286">F</text>
<text x="445.5" y="286">F</text>
<text x="35" y="294.9">1</text>
<text x="85" y="294.9">2</text>
<text x="135" y="294.9">3</text>
<text x="185" y="294.9">4</text>
<text x="235" y="294.9">5</text>
<text x="285" y="294.9">6</text>
<text x="335" y="294.9">7</text>
<text x="385" y="294.9">8</text>
<text x="435" y="294.9">9</text>
</g>
<g font-size="1.2" fill="#840000">
<text x="136" y="100.1">DET1</text>
<text x="67.1" y="112.9" transform="rotate(-90 67.1 112.9)">V9P0</text>
<text x="77.2" y="112.9" transform="rotate(-90 77.2 112.9)">V6P5</text>
<text x="100.1" y="112.9" transform="rotate(-90 100.1 112.9)">VN20P0</text>
<text x="255" y="118" transform="rotate(-90 255 118)">V3P3</text>
<text x="267.7" y="115.5" transform="rotate(-90 267.7 115.5)">V3P3A</text>
<text x="158.9" y="135.7">VOCM_A1</text>
<text x="158.9" y="133.1">V3P3A</text>
<text x="334.1" y="135.7">SDOA_A1</text>
<text x="105.5" y="143.3">DET0</text>
<text x="158.9" y="140.7">VN1P2</text>
<text x="334.1" y="138.2">SDOB_A1</text>
<text x="334.1" y="143.3">SCLK_A1</text>
<text x="105.5" y="148.4">DET1</text>
<text x="334.1" y="145.8">SDI_A1</text>
<text x="334.1" y="148.4">/CS_A1</text>
<text x="105.5" y="153.4">DET2</text>
<text x="105.5" y="158.5">DET3</text>
<text x="105.5" y="163.6">DET4</text>
<text x="105.5" y="168.7">DET5</text>
<text x="105.5" y="173.8">DET6</text>
<text x="105.5" y="178.8">DET7</text>
<text x="136" y="178.8">DET0</text>
<text x="67.4" y="181.4">A_COMM</text>
<text x="158.9" y="211.9">V3P3A</text>
<text x="158.9" y="214.4">VOCM_A1</text>
<text x="232.5" y="211.9">VOCM_A1</text>
<text x="158.9" y="219.5">VN1P2</text>
</g>
</svg>
